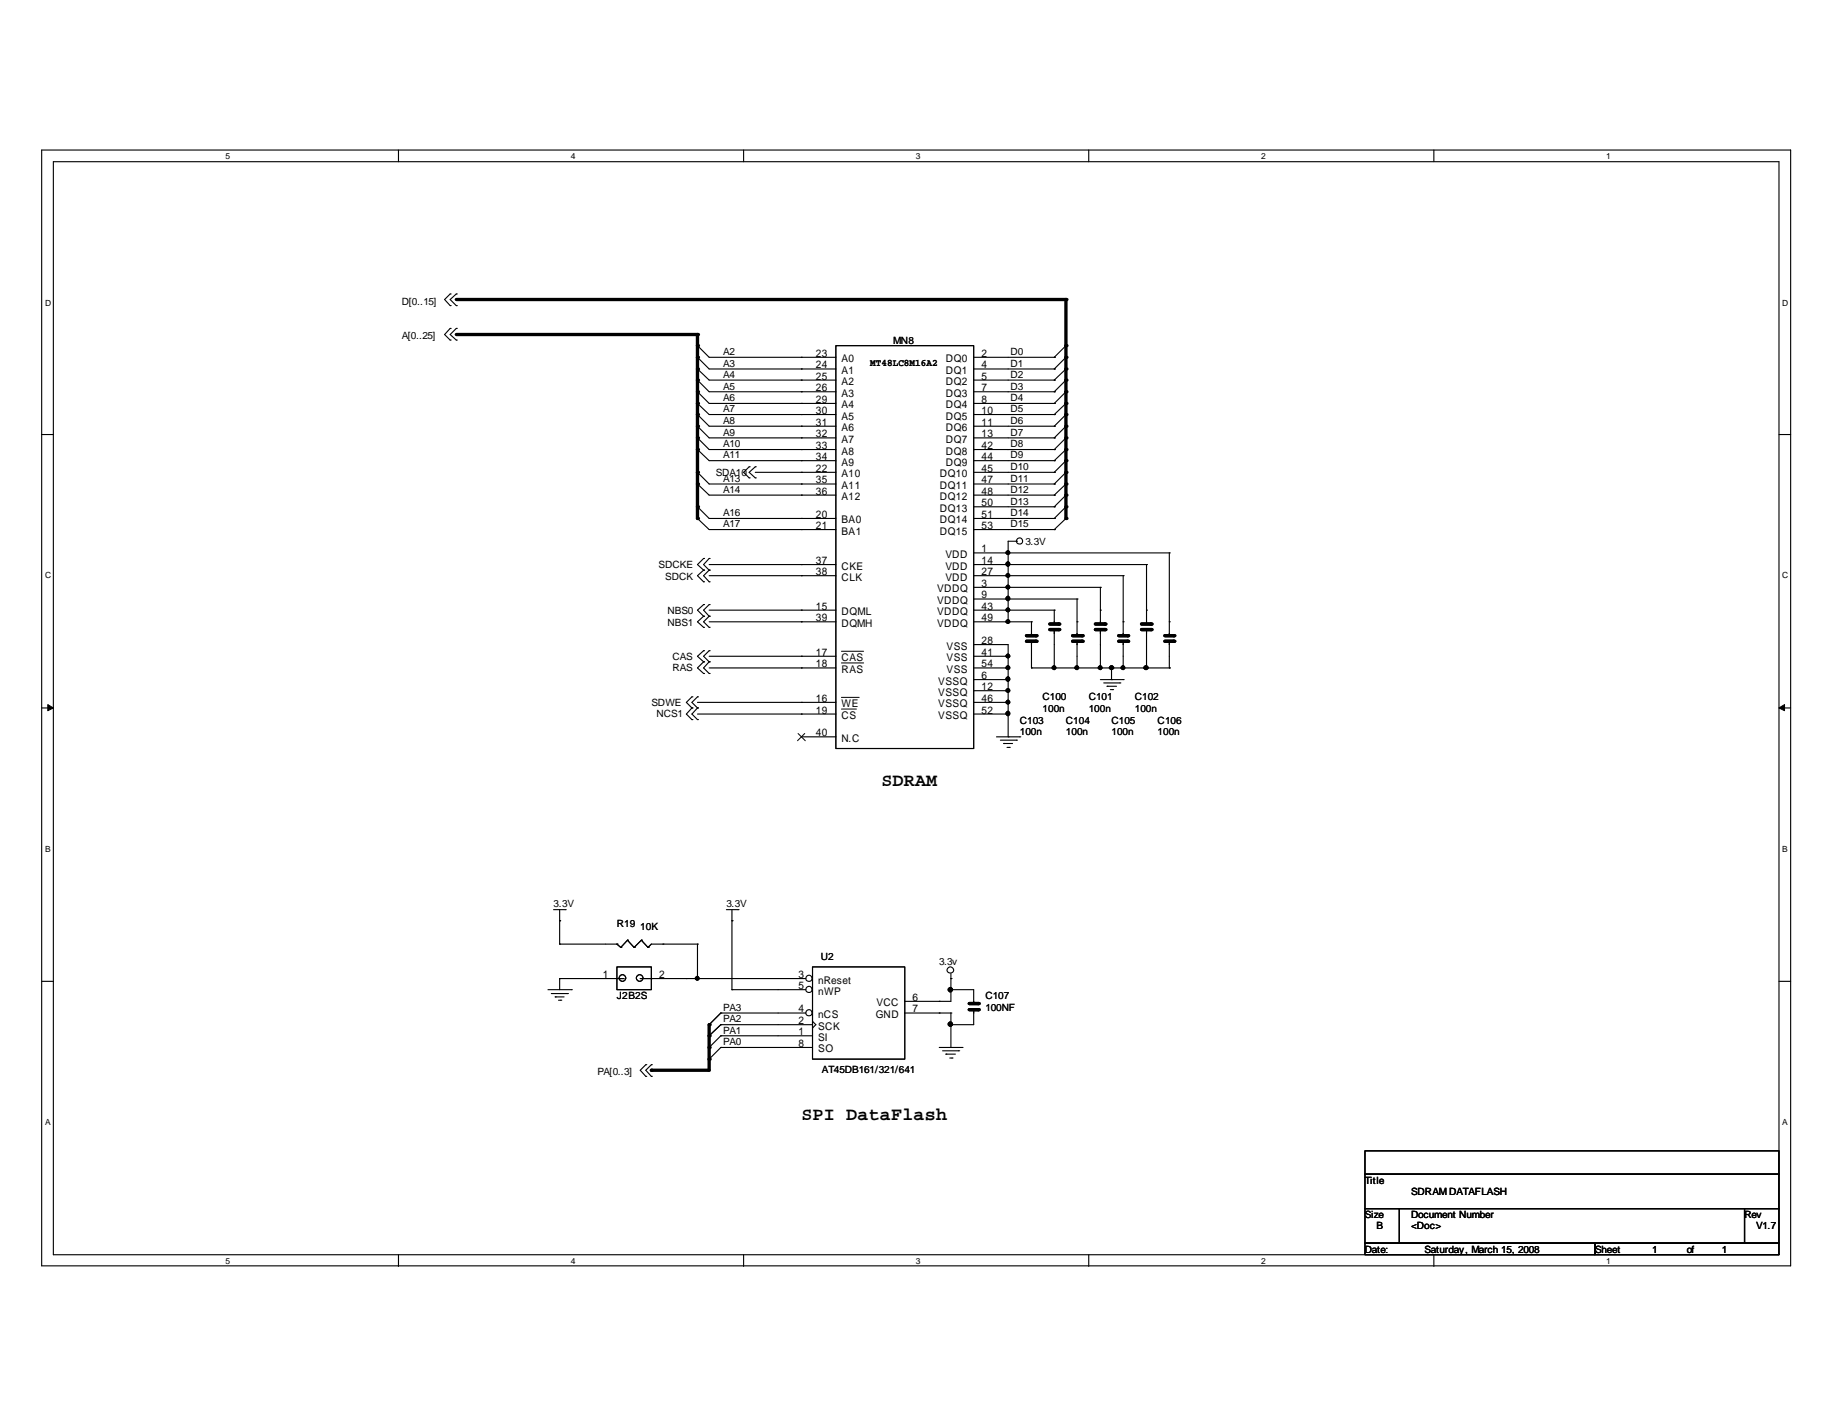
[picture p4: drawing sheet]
<svg xmlns="http://www.w3.org/2000/svg" width="279mm" height="216mm" viewBox="0 0 279 216" stroke-linecap="round" stroke-linejoin="round" font-family="sans-serif">
<g fill="none" stroke="#000" stroke-width=".17">
<path d="M6.3 22.9h266.5v170h-266.5zM8.1 24.6h262.9v166.6h-262.9zM60.7 22.9v1.7M113.3 22.9v1.7M165.9 22.9v1.7M218.4 22.9v1.7M68.6 44.8h.1M68.6 46.6h.1M68.6 50h.1M68.6 51.8h.1M68.6 44.8l-.9 .8 .9 1M68.6 50l-.9 1 .9 .8"/>
<path d="M69.5 44.8h.1M69.5 46.6h.1M69.5 50h.1M69.5 51.8h.1M69.5 44.8l-.9 .8 .9 1M69.5 50l-.9 1 .9 .8M106.3 52.7h.1M106.3 56.2h.1M106.3 59.7h.1M106.3 54.4h.1M106.3 57.9h.1M106.3 59.7l1.7 1.8h19.3"/>
<path d="M106.3 56.2l1.7 1.7h19.3M106.3 54.4l1.7 1.8h19.3M106.3 57.9l1.7 1.8h19.3M106.3 52.7l1.7 1.7h19.3M122.1 56.2h.1M122.1 59.7h.1M122.1 54.4h.1M122.1 57.9h.1M127.3 52.7h21v61.3h-21zM148.3 57.9h12.3M148.3 56.2h12.3M148.3 59.7h12.3"/>
<path d="M148.3 54.4h12.3M160.6 57.9h.1M160.6 59.7h.1M160.6 54.4h.1M160.6 56.2h.1M162.4 56.2l-1.8 1.7M162.4 57.9l-1.8 1.8M162.4 52.7l-1.8 1.7M162.4 54.4l-1.8 1.8M162.4 59.7l-1.8 1.8M6.3 66.2h1.8M106.3 79h.1"/>
<path d="M106.3 73.7h.1M106.3 72h.1M106.3 61.5h.1M106.3 64.9h.1M106.3 68.5h.1M106.3 63.2h.1M106.3 66.7h.1M106.3 77.2h.1M106.3 66.7l1.7 1.8h19.3M106.3 68.5l1.7 1.7h19.3M106.3 72l1.7 1.7h19.3M106.3 63.2l1.7 1.7h19.3"/>
<path d="M106.3 77.2l1.7 1.8h19.3M106.3 79l1.7 1.7h19.3M106.3 61.5l1.7 1.7h19.3M106.3 73.7l1.7 1.7h19.3M106.3 64.9l1.7 1.8h19.3M114.1 72.8h.1M114.1 71.1h.1M114.1 71.1l-.8 .9 .8 .8M115.1 72.8h.1M115.1 71.1h.1M115.1 72h12.2M115.1 71.1l-1 .9 1 .8"/>
<path d="M122.1 68.5h.1M122.1 70.2h.1M122.1 73.7h.1M122.1 64.9h.1M122.1 79h.1M122.1 61.5h.1M122.1 72h.1M122.1 75.4h.1M122.1 66.7h.1M122.1 63.2h.1M148.3 68.5h12.3M148.3 70.2h12.3"/>
<path d="M148.3 61.5h12.3M148.3 73.7h12.3M148.3 64.9h12.3M148.3 79h12.3M148.3 72h12.3M148.3 63.2h12.3M148.3 75.4h12.3M148.3 66.7h12.3M148.3 77.2h12.3M160.6 61.5h.1M160.6 72h.1M160.6 63.2h.1"/>
<path d="M160.6 75.4h.1M160.6 70.2h.1M160.6 79h.1M160.6 64.9h.1M160.6 66.7h.1M160.6 68.5h.1M160.6 77.2h.1M160.6 73.7h.1M162.4 64.9l-1.8 1.8M162.4 79l-1.8 1.7M162.4 72l-1.8 1.7M162.4 70.2l-1.8 1.8"/>
<path d="M162.4 73.7l-1.8 1.7M162.4 68.5l-1.8 1.7M162.4 61.5l-1.8 1.7M162.4 66.7l-1.8 1.8M162.4 63.2l-1.8 1.7M162.4 75.4l-1.8 1.8M162.4 77.2l-1.8 1.8M271 66.2h1.8M107.2 86.9h.1M107.2 85.1h.1M107.2 99.1h.1M107.2 88.6h.1"/>
<path d="M107.2 95.6h.1M107.2 93.9h.1M107.2 92.1h.1M107.2 85.1l-.9 .9 .9 .9M107.2 99.1l-.9 .9 .9 .8M107.2 86.9l-.9 .8 .9 .9M107.2 93.9l-.9 .8 .9 .9M107.2 92.1l-.9 .9 .9 .9M108 86.9h.1M108 85.1h.1M108 99.1h.1M108 88.6h.1"/>
<path d="M108 95.6h.1M108 93.9h.1M108 92.1h.1M108 93h19.3M108 94.7h19.3M108 86h19.3M108 87.7h19.3M108 100h19.3M108 85.1l-.8 .9 .8 .9M108 99.1l-.8 .9 .8 .8M108 86.9l-.8 .8 .8 .9M108 93.9l-.8 .8 .8 .9"/>
<path d="M108 92.1l-.8 .9 .8 .9M122.1 94.7h.1M122.1 80.7h.1M122.1 87.7h.1M122.1 86h.1M122.1 100h.1M122.1 93h.1M148.3 93h12.3M148.3 94.7h8.8M148.3 84.2h29.8M148.3 86h26.4M148.3 80.7h12.3"/>
<path d="M148.3 98.2h5.3v14.1M148.3 91.3h15.8M148.3 87.7h22.8M148.3 100h5.3M148.3 89.5h19.3M153.6 86h.1M153.6 91.3h.1M153.6 94.7h.1M153.6 87.7h.1M153.6 89.5h.1M153.6 100h.1M153.6 93h.1"/>
<path d="M153.6 84.2h.1M154.9 82.5h.1M154.9 82.5h-1.3v12.2M157.1 94.7h.1M157.1 96.9h.1M157.1 97.7h.1M157.1 94.7v2.2M157.1 97.7v4.1M160.6 93h.1M160.6 80.7h.1M160.6 98.2v3.6M164.1 91.3h.1"/>
<path d="M164.1 94.7h.1M164.1 91.3v3.4M164.1 100v1.8M167.6 93h.1M167.6 89.5h.1M167.6 95.1h.1M167.6 95.9h.1M167.6 89.5v5.6M167.6 95.9v5.9M171.1 94.7h.1M171.1 87.7h.1M171.1 87.7v7"/>
<path d="M171.1 100v1.8M174.7 86h.1M174.7 93h.1M174.7 95.1h.1M174.7 95.9h.1M174.7 86v9.1M174.7 95.9v5.9M178.1 84.2h.1M178.1 94.7h.1M178.1 96.9h.1M178.1 97.7h.1M178.1 84.2v12.7"/>
<path d="M178.1 97.7v4.1M6.3 107.9h1.8M105.4 109.6h.1M105.4 107.9h.1M105.4 106.2h.1M105.4 107.9l-.8 .9 .8 .8M105.4 106.2l-.8 .8 .8 .9M106.3 109.6h.1M106.3 107.9h.1M106.3 106.2h.1M106.3 108.8h21M106.3 107h21"/>
<path d="M106.3 107.9l-.9 .9 .9 .8M106.3 106.2l-.9 .8 .9 .9M107.2 100.8h.1M107.2 102.6h.1M107.2 100.8l-.9 1 .9 .8M108 100.8h.1M108 102.6h.1M108 101.8h19.3M108 100.8l-.8 1 .8 .8M122.1 101.8h.1M122.1 108.8h.1M122.1 107h.1"/>
<path d="M122.1 112.3h5.2M148.3 101.8h5.3M148.3 108.8h5.3M148.3 107h5.3M148.3 103.5h5.3M148.3 105.2h5.3M151.8 112.3h3.6M152.4 112.8h2.5M152.9 113.3h.1M152.9 113.3h1.4M153.4 113.9h.4M153.6 101.8h.1"/>
<path d="M153.6 105.2h.1M153.6 107h.1M153.6 112.3h.1M153.6 108.8h.1M153.6 103.5h.1M153.8 113.9h.1M154.9 112.8h.1M155.4 112.3h.1M157.1 101.8h.1M157.1 101.8h21M160.6 101.8h.1M164.1 101.8h.1"/>
<path d="M167.6 101.8h.1M167.6 103.5h3.5M168.1 104.1h2.5M168.7 104.6h.1M168.7 104.6h1.4M169.2 105.1h.3M169.3 101.8h.1M169.3 103.5h.1M169.3 101.8v1.7M169.5 105.1h.1M170.6 104.1h.1M171.1 101.8h.1"/>
<path d="M171.1 103.5h.1M174.7 101.8h.1M178.1 101.8h.1M271 107.9h1.8M84.3 138.6h1.8M85.3 138.6v5.2M86.1 138.6h.1M110.7 138.6h1.7M111.5 138.6v12.2M112.4 138.6h.1M6.3 149.5h1.8M83.5 150.8h3.5"/>
<path d="M84 151.4h2.4M84.6 151.9h.1M84.6 151.9h1.3M85.1 152.4h.3M85.3 149.1h.1M85.3 143.8h.1M85.3 140.3h.1M85.3 149.1h9.6M85.3 143.8h8.7M85.3 149.1v1.7M85.4 152.4h.1M86.4 151.4h.1"/>
<path d="M87 150.8h.1M94 147.3h5.2v3.5h-5.2zM94 143.8h.1M94 143.8l.6 .6M94.6 144.4h.1M94.9 149.1h.1M95.6 143.3h.1M95.6 143.3l1 1.1M95.6 143.3l-1 1.1M96.6 144.4h.1M97.5 149.1h21M97.7 143.3h.1"/>
<path d="M97.7 143.3l1 1.1M97.7 143.3l-1.1 1.1M98.7 144.4h.1M99.2 149.1h.1M101 143.8h.1M104.6 149.1h.1M106.3 149.1h.1M106.3 143.8h.1M106.3 143.8h-7.1l-.5 .6M106.3 143.8v5.3M108 156.1h.1M108 157.8h.1"/>
<path d="M108 159.6h.1M109.8 156.1h.1M109.8 157.8h.1M109.8 159.6h.1M109.8 154.3h.1M109.8 156.1h8.7M109.8 157.8h8.7M109.8 159.6h8.7M109.8 154.3h8.7M109.8 154.3l-1.8 1.8M109.8 156.1l-1.8 1.7M109.8 159.6l-1.8 1.8"/>
<path d="M109.8 157.8l-1.8 1.8M111.5 140.3h.1M111.5 150.8h.1M111.5 150.8h7M123.8 147.3h14v14.1h-14zM143.1 152.6h.1M143.1 154.3h.1M143.1 159.6h3.5M143.1 154.3h1.8M144.9 149.1h.1M144.9 156.1h.1M144.9 150.8h.1"/>
<path d="M144.9 154.3h.1M144.9 148.3v4.3h-1.8M144.9 154.3v5.3M144.9 150.8h3.4v2.1M146.6 159.6h.1M148.3 152.9h.1M148.3 153.8h.1M148.3 153.8v2.3h-3.4M271 149.5h1.8M98.4 162.2h.1M98.4 164h.1M98.4 162.2l-.9 .9 .9 .9"/>
<path d="M99.2 162.2h.1M99.2 164h.1M99.2 162.2l-.8 .9 .8 .9M108 161.4h.1M143.6 160.1h2.4M144.1 160.6h.1M144.1 160.6h1.4M144.7 161.2h.3M145 161.2h.1M146 160.1h.1M207.9 175.3h63.1v3.6h-63.1zM207.9 178.9h63.1v5.2h-63.1z"/>
<path d="M60.7 191.2v1.8M113.3 191.2v1.8M165.9 191.2v1.8M207.9 184.1h5.3v5.3h-5.3zM207.9 189.4h35.1v1.8h-35.1zM213.2 184.1h52.6v5.3h-52.6zM218.4 191.2v1.8M243 189.4h28v1.8h-28zM265.8 184.1h5.2v5.3h-5.2z"/>
<circle cx="155.3" cy="82.4" r=".47"/>
<circle cx="94.8" cy="149" r=".5"/>
<circle cx="97.5" cy="149" r=".5"/>
<circle cx="144.8" cy="147.8" r=".48"/>
</g>
<g fill="#000" stroke="#000" stroke-width=".15">
<path d="M7.3 107.4l.8 .5-.8 .4z" fill-rule="evenodd"/>
<path d="M271 107.9l.9-.5v.9z" fill-rule="evenodd"/>
</g>
<g fill="none" stroke="#000" stroke-width=".51">
<path d="M69.5 51h36.8v28M69.5 45.6h92.9v33.4M156.4 96.9h1.4M156.4 97.7h1.4M166.9 95.1h1.4M166.9 95.9h1.4M173.9 95.1h1.4M173.9 95.9h1.4M177.5 96.9h1.3M177.5 97.7h1.3M108 156.1v7h-8.8M147.7 152.9h1.3"/>
<path d="M147.7 153.8h1.3"/>
</g>
<g fill="#000">
<circle cx="106.3" cy="59.7" r=".25"/>
<circle cx="106.3" cy="57.9" r=".25"/>
<circle cx="106.3" cy="51" r=".25"/>
<circle cx="106.3" cy="52.7" r=".25"/>
<circle cx="106.3" cy="54.4" r=".25"/>
<circle cx="106.3" cy="56.2" r=".25"/>
<circle cx="162.4" cy="45.6" r=".25"/>
<circle cx="162.4" cy="52.7" r=".25"/>
<circle cx="162.4" cy="57.9" r=".25"/>
<circle cx="162.4" cy="59.7" r=".25"/>
<circle cx="162.4" cy="54.4" r=".25"/>
<circle cx="162.4" cy="56.2" r=".25"/>
<circle cx="106.3" cy="63.2" r=".25"/>
<circle cx="106.3" cy="61.5" r=".25"/>
<circle cx="106.3" cy="73.7" r=".25"/>
<circle cx="106.3" cy="72" r=".25"/>
<circle cx="106.3" cy="68.5" r=".25"/>
<circle cx="106.3" cy="77.2" r=".25"/>
<circle cx="106.3" cy="66.7" r=".25"/>
<circle cx="106.3" cy="64.9" r=".25"/>
<circle cx="106.3" cy="79" r=".25"/>
<circle cx="162.4" cy="75.4" r=".25"/>
<circle cx="162.4" cy="66.7" r=".25"/>
<circle cx="162.4" cy="70.2" r=".25"/>
<circle cx="162.4" cy="72" r=".25"/>
<circle cx="162.4" cy="79" r=".25"/>
<circle cx="162.4" cy="73.7" r=".25"/>
<circle cx="162.4" cy="68.5" r=".25"/>
<circle cx="162.4" cy="77.2" r=".25"/>
<circle cx="162.4" cy="64.9" r=".25"/>
<circle cx="162.4" cy="63.2" r=".25"/>
<circle cx="162.4" cy="61.5" r=".25"/>
<circle cx="157.8" cy="96.9" r=".25"/>
<circle cx="157.8" cy="97.7" r=".25"/>
<circle cx="168.3" cy="95.1" r=".25"/>
<circle cx="168.3" cy="95.9" r=".25"/>
<circle cx="175.3" cy="95.1" r=".25"/>
<circle cx="175.3" cy="95.9" r=".25"/>
<circle cx="178.8" cy="96.9" r=".25"/>
<circle cx="178.8" cy="97.7" r=".25"/>
<circle cx="108" cy="156.1" r=".25"/>
<circle cx="108" cy="157.8" r=".25"/>
<circle cx="108" cy="159.6" r=".25"/>
<circle cx="149" cy="153.8" r=".25"/>
<circle cx="149" cy="152.9" r=".25"/>
<circle cx="99.2" cy="163.1" r=".25"/>
<circle cx="108" cy="161.4" r=".25"/>
</g>
<g fill="#000" stroke="#000" stroke-width=".17">
<circle cx="153.5" cy="91.2" r=".31"/>
<circle cx="153.5" cy="85.9" r=".31"/>
<circle cx="153.5" cy="89.4" r=".29"/>
<circle cx="153.5" cy="92.9" r=".29"/>
<circle cx="153.5" cy="84.2" r=".29"/>
<circle cx="153.5" cy="87.7" r=".29"/>
<circle cx="153.5" cy="99.9" r=".29"/>
<circle cx="153.5" cy="94.7" r=".29"/>
<circle cx="153.5" cy="103.5" r=".31"/>
<circle cx="153.5" cy="108.7" r=".31"/>
<circle cx="153.5" cy="101.7" r=".29"/>
<circle cx="153.5" cy="105.2" r=".29"/>
<circle cx="153.5" cy="107" r=".29"/>
<circle cx="160.6" cy="101.7" r=".29"/>
<circle cx="164" cy="101.7" r=".29"/>
<circle cx="167.6" cy="101.7" r=".29"/>
<circle cx="169.4" cy="101.7" r=".31"/>
<circle cx="171.1" cy="101.7" r=".29"/>
<circle cx="174.6" cy="101.7" r=".31"/>
<circle cx="106.2" cy="149.1" r=".29"/>
<circle cx="144.8" cy="156" r=".33"/>
<circle cx="144.8" cy="150.8" r=".33"/>
</g>
<path d="M128.2 99.2h3.4M121.6 111.8l1.1 1.1M122.6 111.8l-1.1 1.1M128.2 101h3.4M128.2 106.3h2.7M128.2 108h2.3" fill="none" stroke="#000" stroke-width=".15"/>
<circle cx="123.2" cy="149.1" r=".47" fill="#fff" stroke="#000" stroke-width=".17"/>
<path d="M118.5 149.1h4.3" fill="none" stroke="#000" stroke-width=".17"/>
<circle cx="123.2" cy="150.8" r=".47" fill="#fff" stroke="#000" stroke-width=".17"/>
<path d="M118.5 150.8h4.3" fill="none" stroke="#000" stroke-width=".17"/>
<circle cx="123.2" cy="154.3" r=".47" fill="#fff" stroke="#000" stroke-width=".17"/>
<g fill="none" stroke="#000" stroke-width=".17">
<path d="M160.6 95.1h.1M160.6 95.9h.1M160.6 93v2.1M160.6 95.9v2.3M164.1 96.9h.1M164.1 97.7h.1M164.1 94.7v2.2M164.1 97.7v2.3M171.1 96.9h.1M171.1 97.7h.1M171.1 94.7v2.2M171.1 97.7v2.3"/>
<path d="M118.5 154.3h4.3M118.5 156.1h5.3M118.5 157.8h5.3M118.5 159.6h5.3M123.8 155.6l.5 .5-.5 .5M137.8 154.3h5.3M137.8 152.6h5.3"/>
</g>
<path d="M159.9 95.1h1.4M159.9 95.9h1.4M163.4 96.9h1.4M163.4 97.7h1.4M170.4 96.9h1.4M170.4 97.7h1.4" fill="none" stroke="#000" stroke-width=".51"/>
<g fill="#000">
<circle cx="161.3" cy="95.1" r=".25"/>
<circle cx="161.3" cy="95.9" r=".25"/>
<circle cx="164.8" cy="97.7" r=".25"/>
<circle cx="164.8" cy="96.9" r=".25"/>
<circle cx="171.8" cy="96.9" r=".25"/>
<circle cx="171.8" cy="97.7" r=".25"/>
</g>
<g fill="#000" stroke="#000" stroke-width=".17">
<circle cx="153.5" cy="91.2" r=".31"/>
<circle cx="153.5" cy="85.9" r=".31"/>
<circle cx="153.5" cy="89.4" r=".29"/>
<circle cx="153.5" cy="92.9" r=".29"/>
<circle cx="153.5" cy="84.2" r=".29"/>
<circle cx="153.5" cy="87.7" r=".29"/>
<circle cx="153.5" cy="99.9" r=".29"/>
<circle cx="153.5" cy="94.7" r=".29"/>
<circle cx="153.5" cy="103.5" r=".31"/>
<circle cx="153.5" cy="108.7" r=".31"/>
<circle cx="153.5" cy="101.7" r=".29"/>
<circle cx="153.5" cy="105.2" r=".29"/>
<circle cx="153.5" cy="107" r=".29"/>
<circle cx="160.6" cy="101.7" r=".29"/>
<circle cx="164" cy="101.7" r=".29"/>
<circle cx="167.6" cy="101.7" r=".29"/>
<circle cx="169.4" cy="101.7" r=".31"/>
<circle cx="171.1" cy="101.7" r=".29"/>
<circle cx="174.6" cy="101.7" r=".31"/>
<circle cx="106.2" cy="149.1" r=".29"/>
<circle cx="144.8" cy="156" r=".33"/>
<circle cx="144.8" cy="150.8" r=".33"/>
</g>
<g font-size="2.8">
<text x="134.3" y="119.8">SDRAM</text>
<text x="122.1" y="170.6">SPI DataFlash</text>
</g>
<g font-size="1.6">
<text x="124.3" y="54.4">23</text>
<text x="124.3" y="56.1">24</text>
<text x="124.3" y="57.8">25</text>
<text x="124.3" y="59.6">26</text>
<text x="128.2" y="55.2">A0</text>
<text x="128.2" y="57">A1</text>
<text x="128.2" y="58.7">A2</text>
<text x="144.1" y="55.2">DQ0</text>
<text x="144.1" y="57">DQ1</text>
<text x="144.1" y="58.7">DQ2</text>
<text x="149.5" y="54.4">2</text>
<text x="149.5" y="56.1">4</text>
<text x="149.5" y="57.8">5</text>
<text x="149.5" y="59.6">7</text>
<text x="124.3" y="61.4">29</text>
<text x="124.3" y="63.1">30</text>
<text x="124.3" y="64.9">31</text>
<text x="128.2" y="60.5">A3</text>
<text x="128.2" y="62.2">A4</text>
<text x="128.2" y="63.9">A5</text>
<text x="128.2" y="65.7">A6</text>
<text x="144.1" y="60.5">DQ3</text>
<text x="144.1" y="62.2">DQ4</text>
<text x="144.1" y="63.9">DQ5</text>
<text x="144.1" y="65.7">DQ6</text>
<text x="149.5" y="61.4">8</text>
<text x="149.5" y="63.1">10</text>
<text x="149.5" y="64.9">11</text>
<text x="124.3" y="66.6">32</text>
<text x="124.3" y="68.4">33</text>
<text x="124.3" y="70.1">34</text>
<text x="124.3" y="71.9">22</text>
<text x="128.2" y="67.5">A7</text>
<text x="128.2" y="69.3">A8</text>
<text x="128.2" y="71">A9</text>
<text x="144.1" y="67.5">DQ7</text>
<text x="144.1" y="69.3">DQ8</text>
<text x="144.1" y="71">DQ9</text>
<text x="149.5" y="66.6">13</text>
<text x="149.5" y="68.4">42</text>
<text x="149.5" y="70.1">44</text>
<text x="149.5" y="71.9">45</text>
<text x="124.3" y="75.4">36</text>
<text x="124.3" y="73.7">35</text>
<text x="128.2" y="72.7">A10</text>
<text x="128.2" y="76.2">A12</text>
<text x="128.2" y="74.5">A11</text>
<text x="143.2" y="72.7">DQ10</text>
<text x="143.2" y="74.5">DQ11</text>
<text x="143.2" y="76.2">DQ12</text>
<text x="143.2" y="78">DQ13</text>
<text x="149.5" y="73.7">47</text>
<text x="149.5" y="75.4">48</text>
<text x="149.5" y="77.1">50</text>
<text x="124.3" y="78.9">20</text>
<text x="124.3" y="80.6">21</text>
<text x="128.2" y="79.8">BA0</text>
<text x="128.2" y="81.4">BA1</text>
<text x="143.2" y="79.8">DQ14</text>
<text x="143.2" y="81.4">DQ15</text>
<text x="149.5" y="78.9">51</text>
<text x="149.5" y="80.6">53</text>
<text x="124.3" y="87.6">38</text>
<text x="124.3" y="85.9">37</text>
<text x="128.2" y="88.5">CLK</text>
<text x="128.2" y="86.8">CKE</text>
<text x="144" y="85">VDD</text>
<text x="144" y="88.5">VDD</text>
<text x="144" y="86.8">VDD</text>
<text x="149.5" y="84.2">1</text>
<text x="149.5" y="87.6">27</text>
<text x="149.5" y="85.9">14</text>
<text x="149.5" y="89.4">3</text>
<text x="124.3" y="92.9">15</text>
<text x="124.3" y="94.7">39</text>
<text x="128.2" y="93.7">DQML</text>
<text x="128.2" y="95.5">DQMH</text>
<text x="142.7" y="90.3">VDDQ</text>
<text x="142.7" y="92">VDDQ</text>
<text x="142.7" y="93.7">VDDQ</text>
<text x="142.7" y="95.5">VDDQ</text>
<text x="149.5" y="91.2">9</text>
<text x="149.5" y="92.9">43</text>
<text x="149.5" y="94.7">49</text>
<text x="124.3" y="99.9">17</text>
<text x="124.3" y="101.7">18</text>
<text x="128.2" y="100.8">CAS</text>
<text x="144.2" y="99">VSS</text>
<text x="144.2" y="100.8">VSS</text>
<text x="149.5" y="98.1">28</text>
<text x="149.5" y="99.9">41</text>
<text x="149.5" y="101.7">54</text>
<text x="124.3" y="106.9">16</text>
<text x="128.2" y="102.5">RAS</text>
<text x="128.2" y="107.8">WE</text>
<text x="142.9" y="104.3">VSSQ</text>
<text x="142.9" y="106">VSSQ</text>
<text x="142.9" y="107.8">VSSQ</text>
<text x="144.2" y="102.5">VSS</text>
<text x="149.5" y="103.5">6</text>
<text x="149.5" y="105.2">12</text>
<text x="149.5" y="106.9">46</text>
<text x="124.3" y="112.2">40</text>
<text x="124.3" y="108.7">19</text>
<text x="128.2" y="113">N.C</text>
<text x="128.2" y="109.6">CS</text>
<text x="142.9" y="109.6">VSSQ</text>
<text x="149.5" y="108.7">52</text>
<text x="91.9" y="149">1</text>
<text x="100.4" y="149">2</text>
<text x="121.7" y="149">3</text>
<text x="124.6" y="149.9">nReset</text>
<text x="121.7" y="150.7">5</text>
<text x="121.7" y="154.3">4</text>
<text x="124.6" y="151.6">nWP</text>
<text x="124.6" y="155.1">nCS</text>
<text x="133.4" y="155.1">GND</text>
<text x="133.5" y="153.3">VCC</text>
<text x="139" y="154.3">7</text>
<text x="139" y="152.5">6</text>
<text x="121.7" y="156">2</text>
<text x="121.7" y="157.7">1</text>
<text x="121.7" y="159.5">8</text>
<text x="124.6" y="156.9">SCK</text>
<text x="124.6" y="158.6">SI</text>
<text x="124.6" y="160.4">SO</text>
</g>
<g font-size="1.5">
<text x="61.2" y="46.4">D[0..15]</text>
<text x="61.2" y="51.6">A[0..25]</text>
<text x="136.1" y="52.4">MN8</text>
<text x="110.2" y="55.9">A3</text>
<text x="110.2" y="59.4">A5</text>
<text x="110.2" y="54.1">A2</text>
<text x="110.2" y="57.6">A4</text>
<text x="132.6" y="55.8">MT48LC8M16A2</text>
<text x="153.9" y="57.6">D2</text>
<text x="153.9" y="59.4">D3</text>
<text x="153.9" y="54.1">D0</text>
<text x="153.9" y="55.9">D1</text>
<text x="110.2" y="64.6">A8</text>
<text x="110.2" y="61.1">A6</text>
<text x="110.2" y="62.8">A7</text>
<text x="153.9" y="61.1">D4</text>
<text x="153.9" y="62.8">D5</text>
<text x="153.9" y="64.6">D6</text>
<text x="110.2" y="68.2">A10</text>
<text x="110.2" y="69.8">A11</text>
<text x="110.2" y="66.4">A9</text>
<text x="153.9" y="71.6">D10</text>
<text x="153.9" y="69.8">D9</text>
<text x="153.9" y="66.4">D7</text>
<text x="153.9" y="68.2">D8</text>
<text x="109.1" y="72.6">SDA10</text>
<text x="110.2" y="73.4">A13</text>
<text x="110.2" y="75.1">A14</text>
<text x="153.9" y="75.1">D12</text>
<text x="153.9" y="76.9">D13</text>
<text x="153.9" y="73.4">D11</text>
<text x="110.2" y="78.7">A16</text>
<text x="110.2" y="80.3">A17</text>
<text x="153.9" y="78.7">D14</text>
<text x="153.9" y="80.3">D15</text>
<text x="156.2" y="83.1">3.3V</text>
<text x="100.3" y="86.5">SDCKE</text>
<text x="101.3" y="88.3">SDCK</text>
<text x="101.7" y="95.3">NBS1</text>
<text x="101.7" y="93.6">NBS0</text>
<text x="102.4" y="100.6">CAS</text>
<text x="99.2" y="107.6">SDWE</text>
<text x="102.4" y="102.3">RAS</text>
<text x="158.8" y="106.7">C100</text>
<text x="165.9" y="106.7">C101</text>
<text x="172.9" y="106.7">C102</text>
<text x="100" y="109.3">NCS1</text>
<text x="155.4" y="110.2">C103</text>
<text x="155.4" y="111.9">100n</text>
<text x="158.8" y="108.5">100n</text>
<text x="162.4" y="110.2">C104</text>
<text x="162.4" y="111.9">100n</text>
<text x="165.9" y="108.5">100n</text>
<text x="169.3" y="110.2">C105</text>
<text x="169.3" y="111.9">100n</text>
<text x="172.9" y="108.5">100n</text>
<text x="176.4" y="110.2">C106</text>
<text x="176.4" y="111.9">100n</text>
<text x="84.3" y="138.3">3.3V</text>
<text x="94" y="141.2">R19</text>
<text x="97.5" y="141.7">10K</text>
<text x="110.7" y="138.3">3.3V</text>
<text x="125.1" y="146.3">U2</text>
<text x="143.1" y="147">3.3v</text>
<text x="94" y="152.2">J2B2S</text>
<text x="110.2" y="155.8">PA2</text>
<text x="110.2" y="154">PA3</text>
<text x="150.1" y="152.2">C107</text>
<text x="150.1" y="154">100NF</text>
<text x="110.2" y="157.5">PA1</text>
<text x="110.2" y="159.3">PA0</text>
<text x="91" y="163.8">PA[0..3]</text>
<text x="125.2" y="163.5">AT45DB161/321/641</text>
<text x="207.9" y="180.3">Title</text>
<text x="207.9" y="185.6">Size</text>
<text x="215" y="185.6">Document Number</text>
<text x="215" y="182">SDRAM DATAFLASH</text>
<text x="265.8" y="185.6">Rev</text>
<text x="207.9" y="190.8">Date:</text>
<text x="209.7" y="187.3">B</text>
<text x="215" y="187.3">&lt;Doc&gt;</text>
<text x="217" y="190.8">Saturday, March 15, 2008</text>
<text x="243" y="190.8">Sheet</text>
<text x="251.7" y="190.8">1</text>
<text x="257" y="190.8">of</text>
<text x="262.3" y="190.8">1</text>
<text x="267.5" y="187.3">V1.7</text>
</g>
<g font-size="1.3">
<text x="34.4" y="24.3">5</text>
<text x="87" y="24.3">4</text>
<text x="139.5" y="24.3">3</text>
<text x="192.1" y="24.3">2</text>
<text x="244.7" y="24.3">1</text>
<text x="6.9" y="46.6">D</text>
<text x="271.5" y="46.6">D</text>
<text x="6.9" y="88.1">C</text>
<text x="271.5" y="88.1">C</text>
<text x="6.9" y="129.8">B</text>
<text x="271.5" y="129.8">B</text>
<text x="6.9" y="171.4">A</text>
<text x="271.5" y="171.4">A</text>
<text x="34.4" y="192.6">5</text>
<text x="87" y="192.6">4</text>
<text x="139.5" y="192.6">3</text>
<text x="192.1" y="192.6">2</text>
<text x="244.7" y="192.6">1</text>
</g>
</svg>
